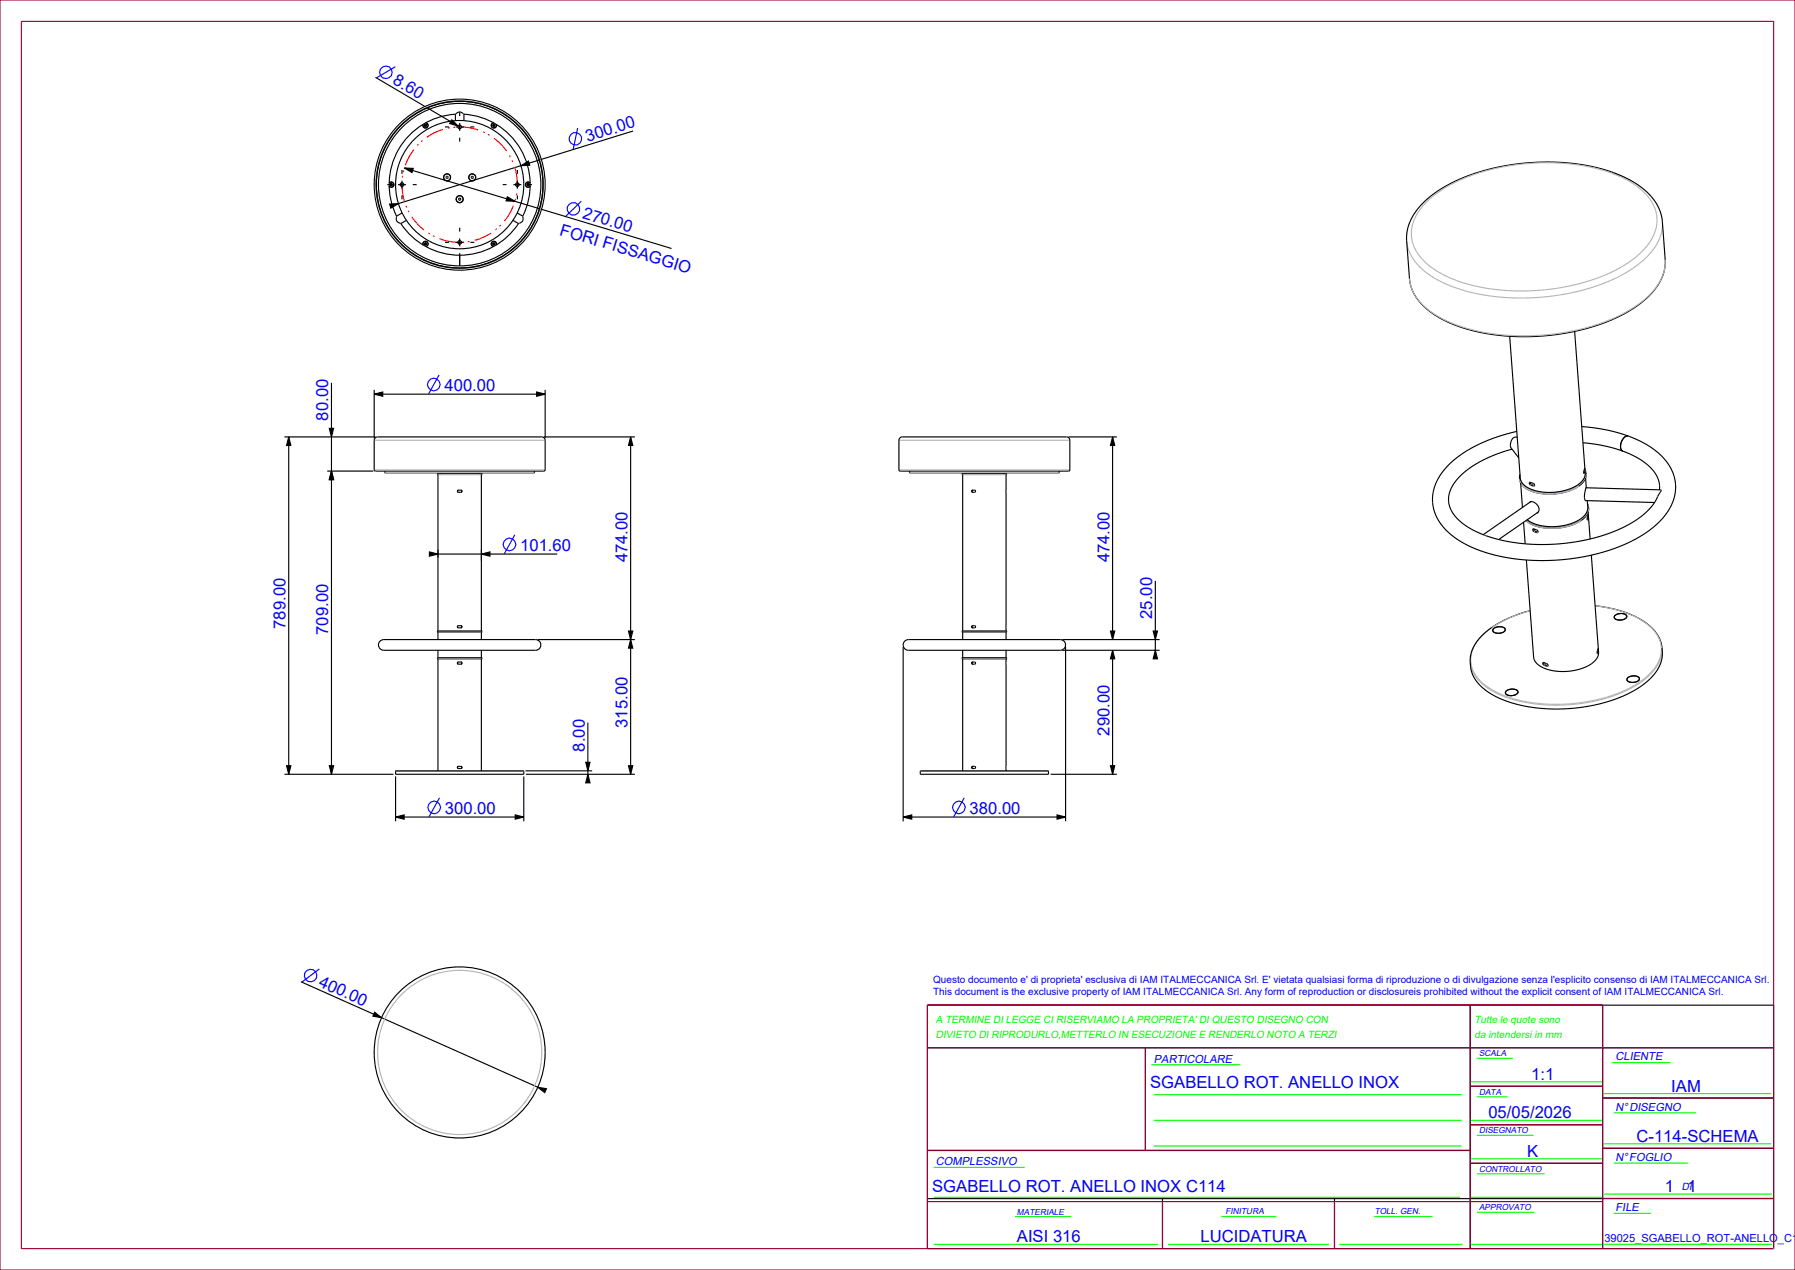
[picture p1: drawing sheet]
<svg xmlns="http://www.w3.org/2000/svg" width="420mm" height="297mm" viewBox="0 0 420 297" stroke-linecap="round" stroke-linejoin="round" font-family="sans-serif">
<g fill="none" stroke="#00f" stroke-width=".26">
<path d="M92.5 15.6l-4.4 2.6M135.2 29.9l-1.1 5.1M136 47.1l-3.7 3.5M102.8 87.7l-2.5 4.5M120.5 125.1l-2.5 4.5M102.8 186.6l-2.5 4.5M225.6 186.6l-2.5 4.5M74.7 226.6l-4.1 3.1"/>
<circle cx="90.3" cy="16.9" r="1.47"/>
<circle cx="134.6" cy="32.5" r="1.47"/>
<circle cx="134.1" cy="48.8" r="1.47"/>
<circle cx="101.5" cy="89.9" r="1.47"/>
<circle cx="119.2" cy="127.3" r="1.47"/>
<circle cx="101.6" cy="188.8" r="1.47"/>
<circle cx="224.3" cy="188.8" r="1.47"/>
<circle cx="72.6" cy="228.1" r="1.47"/>
</g>
<g fill="#000">
<path d="M94.6 39.3l2.1 .1-.3 .9zM105.7 28l1.5 1.5-2-.6zM121.9 38.8l1.7-1.1 .3 .9zM91.2 47.7l2-.1-1.7 1.1zM118.7 46l1.8 1.1-2.1-.1zM87.6 92.2l2-.5v1zM125.6 91.7l2 .5-2 .5zM67.6 102.2l.5 2h-1zM77.6 110.2l.5 2h-1zM77.1 100.2h1l-.5 2zM147.6 102.2l.5 2h-1zM260.3 102.2l.5 2h-1z"/>
<path d="M100.5 129.1l2 .5-2 .5zM112.6 129.6l2-.5v1zM147.1 147.6h1l-.5 2zM147.6 149.6l.5 2h-1zM259.8 147.6h1l-.5 2zM260.3 152.1l.5 2h-1zM269.8 147.6h1l-.5 2zM270.3 152.1l.5 2h-1zM67.1 179.1h1l-.5 2zM77.1 179.1h1l-.5 2zM92.6 191.1l2-.5v1zM120.6 190.6l2 .5-2 .5z"/>
<path d="M137.6 181.1l.5 2h-1zM137.1 178.3h1l-.5 2zM147.1 179.1h1l-.5 2zM211.3 191.1l2-.5v1zM247.3 190.6l2 .5-2 .5zM259.8 179.1h1l-.5 2zM87.7 236.7l1.6 1.3-2-.4zM125.8 254.3l2.1 .3-.4 .9z"/>
</g>
<g fill="none" stroke="#000" stroke-width=".26">
<path d="M87.9 18.1l19.3 11.4M94.6 39.3l2.1 .1-.3 .9zM94.6 39.3l62.5 18.8M99 29.1l.1 .7M99.4 29.1l.4 .2-.1 .2-.4-.2zM99.6 28.7l.5 .5zM100.1 29.2a.6 .6 0 0 1-.2 .6 .6 .6 0 0 1-.8 0M100.2 29.2a.62 .62 0 0 1-.3 .7 .62 .62 0 0 1-.8-.1M105.7 28l1.5 1.5-2-.6zM114.9 29.2a.62 .62 0 0 0 .3 .7 .62 .62 0 0 0 .8-.1M115 29.2a.6 .6 0 0 0 .3 .6 .6 .6 0 0 0 .7 0M115.4 29.1h.3v.4h-.3z"/>
<path d="M115.5 28.7l-.6 .5M115.5 28.7l-.5 .5M116.1 29.1l-.1 .7zM121.9 38.8l1.7-1.1 .3 .9zM148.1 30.6l-55.1 17.1M91.1 43.5a.61 .61 0 0 0 .9 .1 .61 .61 0 0 0 0-.9 .61 .61 0 0 0-.9 .1 .62 .62 0 0 1 .9-.1 .62 .62 0 0 1 0 .9 .62 .62 0 0 1-.9 0M91.2 47.7l2-.1-1.7 1.1zM91.4 43h.3v.4l-.4-.2zM99.4 56.8l.4 .2-.1 .2-.4-.2zM99.9 56.5a.6 .6 0 0 0-.8 .1 .6 .6 0 0 0-.1 .7M99.9 56.5l.3 .7M99.9 56.5a.62 .62 0 0 0-.8 .1 .62 .62 0 0 0-.1 .7"/>
<path d="M100.1 57.2l-.5 .4M100.2 57.2l-.6 .5M104.5 41.2h.3l.1 .3-.1 .2h-.3l-.2-.2zM107.4 46.3h.3l.1 .3-.1 .2h-.3l-.1-.2zM107.5 59.7v2.5M110.4 41.2h.2l.2 .3-.2 .2h-.2l-.2-.2zM114.9 57.2l.6 .5M115 57.2l.5 .4M115.2 56.5a.62 .62 0 0 1 .8 .1 .62 .62 0 0 1 .1 .7M115.2 56.5l-.3 .7M115.3 56.5a.6 .6 0 0 1 .7 .1 .6 .6 0 0 1 .1 .7M115.4 56.8h.3v.4h-.3z"/>
<path d="M118.7 46l1.8 1.1-2.1-.1zM123.4 42.6a.62 .62 0 0 0-.5 .6 .62 .62 0 0 0 .5 .6M123.4 42.6l.7 .2zM123.4 43h.3v.4h-.3zM124.1 43.6l-.7 .2M124.1 43.5l-.7 .3M389 51.8a12.3 12.3 0 0 0-6.7-9.2 41.8 41.8 0 0 0-22.9-4.7l-4.1 .4-3.6 .5-3.9 .9-3.7 1.2a25.8 25.8 0 0 0-13.3 9.3 10.1 10.1 0 0 0-1.7 6.1M107.5 60.7h.1M389.6 60.7a12 12 0 0 1-5.3 9.9 42.9 42.9 0 0 1-22.5 7.9l-5.1 .2-4.5-.1-4.7-.6-4.1-1a20.9 20.9 0 0 1-12.2-7.8 9 9 0 0 1-1.4-4.1M77.6 89.5v91.6M87.6 92.2l2-.5v1zM87.6 91.2v11.3"/>
<path d="M87.6 92.2h40M125.6 91.7l2 .5-2 .5zM127.6 91.2v11.3M66.6 102.2h21.3M67.6 102.2l.5 2h-1zM67.6 102.2v78.9M76.6 110.2h10.8M77.1 100.2h1l-.5 2zM77.6 110.2l.5 2h-1zM87.6 103a.8 .8 0 0 1 .8-.8h38.4a.8 .8 0 0 1 .8 .8M87.6 109.9l.3 .3h39.4l.3-.3M90.1 110.5h35"/>
<path d="M102.4 110.9v.1M102.4 110.7v.1M102.4 110.7l10.4 .1M103.2 110.6l-.1 .1h8.9l-.1-.1M107.3 114.6l-.3 .3 .3 .2M107.3 115.1h.1M107.3 115.1h.5M107.3 114.6h.5M107.3 114.6h.1M107.8 114.6l.3 .3-.3 .2M112.8 110.9l-10.4 .1M127.3 102.2h21.3"/>
<path d="M147.6 102.2l.5 2h-1zM147.6 102.2v78.9M210.3 103a.8 .8 0 0 1 .8-.8h38.4a.8 .8 0 0 1 .8 .8M210.3 109.9l.3 .3h39.4l.3-.3M212.8 110.5v.1M212.8 110.6h.1M212.9 110.6h34.9M225.1 110.9v.1M225.2 110.7h-.1M225.2 111h10.3M225.2 110.7h10.3M225.9 110.6l-.1 .1h9l-.1-.1"/>
<path d="M227.4 114.7l.7-.1 .1 .4-.1 .1h-.6zM227.7 114.6l-.2 .3 .2 .2M235.4 114.6v.5M235.4 114.6h.1M235.4 115.1h.1M235.5 111h.1M235.5 110.7v.1M247.8 110.6h.1M247.8 110.5v.1M250 102.2h11.3M260.3 102.2l.5 2h-1zM260.3 102.2v47.4"/>
<path d="M355.7 110.9l-.2 .9M357.9 112.8l1 .3 .1 .5-.2 .1-.7-.3zM358.1 112.8l.2 .5 .8 .3M370.8 109.5v.7l-.2 .5zM370.9 109.8l.2 .9M371.1 110.9a4.3 4.3 0 0 1-3.3 3.6l-1.8 .6-2 .4-1.9 .1-2-.2a5.2 5.2 0 0 1-4.5-3.1v-.2M371.4 117.8l.3 .9M371.7 118.9a4.3 4.3 0 0 1-3.3 3.6l-1.8 .7-2 .3-1.9 .1-2-.2a7.3 7.3 0 0 1-3.7-1.6M379.7 105.5h.1M381 102h-.5l-.4 .3-.7 1.1-.2 1.3 .2 .5 .3 .3M381 102h.1M381 102h-.4l-.5 .2-.7 1.2-.2 1.3 .2 .5 .3 .3"/>
<path d="M100.5 129.1l2 .5-2 .5zM102.2 129.6h28.2M102.5 128.6v1.8M112.6 129.6l2-.5v1zM112.6 128.6v2.5M270.3 135.8v16.5M358.7 123.7l1 .3 .1 .5-.2 .1-.7-.3zM358.9 123.7l.2 .5 .8 .2M371.6 120.4v.7l-.2 .5zM102.4 147.8h.1M102.4 154h10.4M102.4 147.6h.1"/>
<path d="M102.4 147.6h10.4M102.4 153.8v.1M102.4 153.8l10.4 .1M107.3 146.3l-.3 .3 .3 .2M107.3 146.8h.1M107.3 154.8l-.3 .3 .3 .2M107.3 155.3h.5M107.3 154.8h.5M107.3 146.8h.5M107.3 146.3h.5M107.3 146.3h.1M107.8 146.3l.3 .3-.3 .2"/>
<path d="M107.8 154.8l.3 .3-.3 .2M112.8 147.8h-10.4M125.8 149.6h22.8M147.1 147.6h1l-.5 2zM147.6 149.6l.5 2h-1zM211.3 151.3v40.8M212.6 152.1h.1M212.6 149.6l-.9 .3-.4 .9 .4 .9 .9 .4M225.1 147.8h.1M225.1 154v.1M225.1 154.1h.1M225.2 147.6h-.1"/>
<path d="M225.2 153.8h-.1M225.2 154.1h10.3M225.2 153.8h10.3M225.2 147.8h10.3M225.2 147.6h10.3M227.4 154.9l.7-.1 .1 .4-.1 .1h-.6zM227.4 146.4l.7-.1 .1 .4-.1 .1h-.6zM227.7 154.8l-.2 .3 .2 .2M227.7 146.3l-.2 .3 .2 .2M235.4 146.3v.5M235.4 154.8v.5M235.4 155.3h.1"/>
<path d="M235.4 154.8h.1M235.4 146.8h.1M235.4 146.3h.1M235.5 147.8h.1M235.5 147.6h.1M235.5 154.1h.1M235.5 153.8v.1M235.5 154v.1M248.6 149.6h22.7M248.6 152.1h22.7M249.3 151.3v40.8M259.8 147.6h1l-.5 2z"/>
<path d="M260.3 152.1l.5 2h-1zM260.3 152.1v29M269.8 147.6h1l-.5 2zM270.3 152.1l.5 2h-1zM358 142.8l-3 .9-2.5 1.1a14.4 14.4 0 0 0-8.2 7.7l-.3 2.4M361 155l1 .2 .2 .5-.2 .1-.8-.3zM361.2 154.9l.2 .5 .8 .3M373.2 141.7l4.6 .8a16.1 16.1 0 0 1 10.1 6.1l.7 1.3 .3 1.6M373.9 151.7l.1 .6-.2 .6zM67.1 179.1h1l-.5 2zM77.1 179.1h1l-.5 2zM107.3 179.2l-.3 .3 .3 .2"/>
<path d="M107.3 179.7h.5M107.3 179.2h.5M107.8 179.2l.3 .3-.3 .2M137.1 178.3h1l-.5 2zM137.6 169v12.3M147.1 179.1h1l-.5 2zM227.4 179.3l.7-.1 .1 .4-.7 .1zM227.7 179.2l-.2 .3 .2 .2M235.4 179.2v.5M235.4 179.7h.1M235.4 179.2h.1M259.8 179.1h1l-.5 2z"/>
<path d="M66.6 181.1h25.5M92.6 191.1l2-.5v1zM92.6 180.4h30M92.6 191.1h30M92.6 181.6v10.5M120.6 190.6l2 .5-2 .5zM122.6 181.6v10.5M123 180.3h15.6M123.1 181.1h25.5M137.6 181.1l.5 2h-1zM211.3 191.1l2-.5v1zM211.3 191.1h38"/>
<path d="M215.3 180.4h30M245.8 181.1h15.5M247.3 190.6l2 .5-2 .5zM70.4 229.6l55.7 24.8M87.7 236.7l1.6 1.3-2-.4zM217 235.1h198v56.9h-198zM344 235.1v56.9M375 235.1v56.9M125.8 254.3l2.1 .3-.4 .9zM217 245.1h198M268 245.1v24M344 254.1h31"/>
<path d="M375 256.8h40M217 269.1h127M344 272.1h31M344 263.1h31M375 268.6h40M217 280.3h198M272 280.3v11.7M312.2 280.3v11.7"/>
<circle cx="99.6" cy="29.3" r=".24"/>
<circle cx="99.6" cy="29.3" r=".2"/>
<circle cx="115.6" cy="29.3" r=".2"/>
<circle cx="115.6" cy="29.3" r=".24"/>
<circle cx="91.6" cy="43.2" r=".24"/>
<circle cx="91.6" cy="43.2" r=".2"/>
<circle cx="99.6" cy="57" r=".24"/>
<circle cx="99.6" cy="57" r=".2"/>
<circle cx="104.6" cy="41.5" r=".8"/>
<circle cx="104.6" cy="41.5" r=".83"/>
<circle cx="107.6" cy="43.2" r="20"/>
<circle cx="107.6" cy="43.2" r="19.5"/>
<circle cx="107.6" cy="46.6" r=".8"/>
<circle cx="107.6" cy="46.6" r=".83"/>
<circle cx="110.5" cy="41.5" r=".83"/>
<circle cx="115.6" cy="57" r=".2"/>
<circle cx="115.6" cy="57" r=".24"/>
<circle cx="123.6" cy="43.2" r=".2"/>
<circle cx="123.6" cy="43.2" r=".24"/>
<circle cx="107.6" cy="246.1" r="20"/>
</g>
<g fill="none" stroke="#9c0037" stroke-width=".26">
<path d="M0 0h420v297h-420zM5 5h410v287h-410zM344 235v57M217 245h198M268 245v24M344 254h31M375 256.8h40M217 269h127M344 272h31M344 263h31M375 268.5h40M217 281h158"/>
<path d="M217 292v-57h158v57M272 281v11M312.2 281v11M375 280.3h40"/>
</g>
<g fill="none" stroke="#0f0" stroke-width=".26">
<path d="M269.4 249h20.8M270 256h72M344 253h31M345.6 256.5h7.2M345.6 247.5h8.4M375.3 255.8h39.2M377.2 248.5h13.6M218.5 273h21.3M218.5 280h123.1M270 268h72M270 262h72M344 280h31"/>
<path d="M344 271h31M344 262h31M345.6 274.5h15.8M345.6 265.5h13.2M375.3 267.5h39.2M375.3 279.2h39.3M377.6 272h17.3M377.6 260.3h19.3M218.5 291h52.4M237.5 284.5h13.2M273.3 291h37.7M285.8 284.5h12.9"/>
<path d="M313.4 291h28.8M321.5 284.5h13.7M344 291h31M345.6 283.5h13.4M375.3 291h39.3M377.6 283.8h8.7"/>
</g>
<g fill="none" stroke="#b5b5b5" stroke-width=".26">
<path d="M333.8 47.3a35.5 35.5 0 0 1 18.7-8.4l5.8-.7 5.9-.1 5.7 .6 5.6 1.3a19.1 19.1 0 0 1 11 7.3 8.8 8.8 0 0 1-1.6 10.8 32.3 32.3 0 0 1-17 8.6l-6.8 1.1-6.4 .2-6.2-.5-3.1-.6-3-.7a19.1 19.1 0 0 1-11-7.4 8.8 8.8 0 0 1 1.7-10.8zM389 51.8a11.4 11.4 0 0 1-4.7 9.3 41.2 41.2 0 0 1-21.5 8.2l-5.1 .4-5.1-.1-4.9-.5-4.2-.9a22.2 22.2 0 0 1-12.7-7.4 8.9 8.9 0 0 1-1.7-4.5M107.5 60.6h.1M389.6 60.7a11.4 11.4 0 0 1-4.7 9.2 41.2 41.2 0 0 1-21.5 8.2l-5.1 .4h-4.6l-4.9-.5-4.6-1a22.2 22.2 0 0 1-12.7-7.4 8.9 8.9 0 0 1-1.7-4.5M87.6 109.9h40M87.6 103h40M90.1 110.5h35M102.4 110.9h10.4M102.4 110.8h10.4M210.3 109.9h40M210.3 103h40M212.8 110.5h35"/>
<path d="M225.1 110.9h10.4M225.1 110.8h10.4M355.5 111.8a4.3 4.3 0 0 0 3.9 3.1l2.4 .4 2.8-.1 2.7-.7 2.1-1M355.6 112.1v.1M355.7 111a2.85 2.85 0 0 0 2 3.3l2.9 .8 3 .1 3.1-.6 2.6-1.2M358.3 113.3l-.2 .1M358.9 113.5l-.1 .2M370.6 110.7h.1M370.8 110.2h-.2M370.9 109.9l.2 .8-.3 1-.6 .9-.9 .8M371.1 110.7h.1M371.1 110.7l-.1 .7-.3 .7-1.3 1.4"/>
<path d="M371.1 110.9l-.2 1-.7 1.1-1.1 .9-1.4 .7-1.7 .5-2.1 .4h-2l-1.8-.2a5.1 5.1 0 0 1-4.5-3M371.1 110.9h.1M371.5 117.9l.1 1.1-.4 1.1-.9 1.1-1.5 .8-1.7 .7-2.2 .4-2.2 .1-2-.2a7.6 7.6 0 0 1-3.4-1.4M371.7 118.7l-.2 1-.6 1-1.1 .9-1.4 .7-1.7 .6-2 .3-2 .1-1.8-.2a7.8 7.8 0 0 1-3.7-1.5M371.7 118.7h.1M371.7 118.9l-.2 1-.7 1.1-1.1 .9-1.4 .7-1.8 .5-2 .4h-2l-1.8-.2a7.3 7.3 0 0 1-3.6-1.6M371.7 118.9h.1M359.2 124.2l-.3 .1M359.8 124.4l-.2 .2M371.4 121.5l.1 .1M371.6 121.1h-.2M102.4 154h10.4"/>
<path d="M102.4 153.9h10.4M102.4 147.8h10.4M102.4 147.6h10.4M225.1 154h10.4M225.1 153.9h10.4M225.1 147.8h10.4M225.1 147.6h10.4M361.5 155.5l-.2 .1M362.1 155.7l-.2 .1M373.2 141.7l4.6 .8a15.8 15.8 0 0 1 10 6.1 7 7 0 0 1-1.6 8.8 28.4 28.4 0 0 1-16.2 6.9l-3.6 .3-3.9 .1-3.8-.4-3.6-.6a15.8 15.8 0 0 1-10.1-6.2 7 7 0 0 1 1.7-8.7 24.7 24.7 0 0 1 11.3-6M373.7 152.8h.1M374 152.4h-.3"/>
<path d="M388.9 151.5a9.1 9.1 0 0 1-4.5 7.7 36 36 0 0 1-21.5 5.7l-3.8-.3-4.1-.7a15.9 15.9 0 0 1-10.1-6.2l-.6-1.3-.3-1.5M92.6 180.4h30M215.3 180.4h30"/>
<circle cx="107.6" cy="43.2" r="19.7"/>
<circle cx="107.6" cy="246.1" r="19.2"/>
</g>
<path d="M121.1 43.2a13.5 13.5 0 0 0-19.9-11.9 13.5 13.5 0 0 0-1.2 23.1 13.5 13.5 0 0 0 21-9.7l.1-1.5" fill="none" stroke="#f00" stroke-width=".26" stroke-dasharray="4.2 1.3 .4 .8 .4 1.3" stroke-linecap="butt"/>
<circle cx="415" cy="292" r=".06" fill="none" stroke="#59b8ff" stroke-width=".26"/>
<!-- layer: 02___PRT_ALL_AXES -->
<g fill="none" stroke="#000" stroke-width=".26">
<path d="M106.6 26.7l1-.5 1 .5M106.6 26.7a16.5 16.5 0 0 0-13.8 23.9M106.6 26.7v1.5M108.6 26.7a16.5 16.5 0 0 1 13.7 23.9M108.6 26.7v1.5M92.8 50.6v1.1l1 .6M93.8 52.3h.1M93.8 52.3a16.5 16.5 0 0 0 27.5 0M94.1 49.8l-1.3 .8M95.1 51.5l-1.3 .8M120 51.5l1.3 .8M121 49.8l1.3 .8"/>
<path d="M122.3 50.6h.1M122.3 50.6v1.1l-1 .6M329.1 56.3l.7 8.8M389 51.8l.6 8.9M368.4 77.5l2.5 33.1a4.2 4.2 0 0 1-3.2 3.6l-1.8 .6-2 .3-1.8 .1-1.9-.2a5 5 0 0 1-4.5-3l-2.5-33.4M370.1 99.8l5.7 .7 5.2 1.5M87.6 103v6.9M90.1 110.2v.3M102.4 110.8v.1M102.5 111v36.6M103.1 110.7h.1M112 110.7h.1"/>
<path d="M112.6 111v36.6M112.8 110.8v.1M125.1 110.2v.3M127.6 103v6.9M210.3 103v6.9M212.8 110.2v.3M225.1 110.8v.1M225.2 111v36.6M225.8 110.7h.1M234.8 110.7h.1M235.4 111v3.6M235.4 115.1v31.2"/>
<path d="M235.5 110.8v.1M247.8 110.2v.3M250.3 103v6.9M353.8 105l-5.5 2-2.3 1.2-2.3 1.4a9.5 9.5 0 0 0-4.8 7.4 8.6 8.6 0 0 0 5.1 6.6l4.1 1.8 4.9 1.3 5.6 .6 5.5-.1 5.4-.6 5.5-1.4 4.5-1.7 4-2.3a17.8 17.8 0 0 0 5.1-6.3l-.1-.3-17.4-.5M354.9 100.9l-4.2 1.1a25.5 25.5 0 0 0-13.8 9.3 9.9 9.9 0 0 0 2.4 13.5 31.3 31.3 0 0 0 17.9 6.2l4.9 .1 5-.4 4.9-.8 4.6-1.3a25.3 25.3 0 0 0 13.8-9.2 9.9 9.9 0 0 0-2.4-13.5 22.3 22.3 0 0 0-7-3.9M355 102.3h-.6l-.5 .3-.4 .7-.1 1 .1 .4 1.9 2.4M355.5 111.8l.1 .3M355.8 112.9l.4 5.8M357.9 117.5l.3-.2 .5 .1 1.1 .8 .3 1.1-.2 .5-.3 .2M358.1 117.3v.1M358.2 117.3l-11.1 7.7M359.8 119.8l-.1 .1"/>
<path d="M359.9 119.8l-9.2 6.4M370.4 103.5l4.8 .7 4.5 1.3M371 117.1l16.1 .4M371 111.8l.2 2.3M371.1 110.7v.2M371.1 114l-.4 2.1 .1 .8 .3 .2M371.1 114h.1M371.4 117.1l.1 1.5a4.2 4.2 0 0 1-3.2 3.6l-1.8 .6-2 .3-1.8 .1-1.9-.2a7.5 7.5 0 0 1-3.5-1.5M371.6 119.8l.5 6.2M371.7 118.7v.2M379.7 105.5l2.6 1.1a9.8 9.8 0 0 1 6 6.6v1.3M356.5 122.1l.4 5.1"/>
<path d="M372.3 129.8l1.7 22.7a4.2 4.2 0 0 1-3.1 3.5l-1.6 .6-2 .4h-2.1l-1.9-.2a5 5 0 0 1-4.4-2.9l-1.8-22.9M89.1 149.8l.7-.2h35.5a1.25 1.25 0 0 1 1.3 1.2 1.25 1.25 0 0 1-1.3 1.3h-35.5a1.25 1.25 0 0 1-1.2-.9 1.25 1.25 0 0 1 .5-1.4zM102.4 147.6v.2M102.4 153.9v.1M102.5 147.8v1.8M102.5 152.1v1.7M102.5 154.1v26.2M112.6 147.8v1.8M112.6 152.1v1.7M112.6 154.1v26.2M112.8 147.6v.2M112.8 153.9v.1"/>
<path d="M212.6 149.6h35.5a1.25 1.25 0 0 1 1.2 1.2 1.25 1.25 0 0 1-1.2 1.3h-35.5M225.1 147.6v.2M225.1 153.9v.1M225.2 147.8v1.8M225.2 152.1v1.7M225.2 154.1v26.2M235.4 146.8v.8M235.4 147.8v1.8M235.4 152.1v1.7M235.4 154.1v.7M235.4 155.3v23.9M235.5 147.6v.2"/>
<path d="M235.5 153.9v.1M349.3 147.4v.2M349.3 147.6h.1M352.2 147.2a1.79 1.79 0 0 1-2.9 .2M352.2 147.2a1.79 1.79 0 0 0-2.9 .2M352.2 147.2v.2M352.2 147.2l-.5-.5-1-.1-1 .3-.4 .5M352.2 147.2h.1M352.2 147.2l-.4 .6-1 .3-1.1-.1-.4-.6M377.7 144.3v.2M377.7 144.5h.1M380.6 144.1a1.79 1.79 0 0 1-2.9 .2"/>
<path d="M380.6 144.1a1.79 1.79 0 0 0-2.9 .2M380.6 144.1v.2M380.7 144.1l-.5-.5-1.1-.1-1 .3-.4 .6M380.7 144.1h.1M380.7 144.1l-.5 .6-1 .3-1-.1-.5-.5M380.7 158.9a1.88 1.88 0 0 0 2.6 .3M380.7 158.9v.2M380.7 159.1h.1M381 158.4l-.3 .6 .5 .5 1 .1 1.1-.4M381 158.4l.7-.3h.9l.7 .2 .3 .4M381 158.4l1-.3a1.34 1.34 0 0 1 1.6 .6M381 158.4l-.3 .5"/>
<path d="M383.6 158.7l-.3 .5M383.6 158.7v.1M388.9 151.5l.1 1a9.4 9.4 0 0 1-4.8 7.8l-3 1.8-3.1 1.4-4 1.1-4.2 .8-4.3 .4-3.9-.1-4.1-.4-3.8-.9a14.4 14.4 0 0 1-9-6.2l-.6-1.6-.2-1.7M235.4 179.7v.6M352.3 162a1.88 1.88 0 0 0 2.5 .3M352.3 162v.2M352.3 162.1v.1M352.6 161.5l-.4 .6 .6 .5 1 .1 1.1-.4M352.6 161.5l.7-.3h.9l.7 .2 .3 .4M352.6 161.5l1-.3a1.34 1.34 0 0 1 1.6 .6M352.6 161.5l-.3 .5M355.2 161.8l-.4 .5"/>
<path d="M355.2 161.8v.1M355.2 161.8h.1M355.2 161.8l-.3 .5M92.6 180.4v.7h30v-.7M215.3 180.4v.7h30v-.7"/>
<circle cx="107.6" cy="29.7" r=".43"/>
<circle cx="94.1" cy="43.2" r=".43"/>
<circle cx="107.6" cy="43.2" r="19"/>
<circle cx="107.6" cy="43.2" r="19.5"/>
<circle cx="107.6" cy="43.2" r="15"/>
<circle cx="107.6" cy="56.7" r=".43"/>
<circle cx="121.1" cy="43.2" r=".43"/>
</g>
<g fill="none" stroke="#000" stroke-width=".26" stroke-dasharray="1.6 1.6 4.8 1.6" stroke-dashoffset=".7" stroke-linecap="butt">
<path d="M107.6 29.7v3.4M107.6 29.7v-3.4M107.6 29.7h-3.5M107.6 29.7h3.4M94.1 43.2v3.4M94.1 43.2v-3.4M94.1 43.2h-3.5M94.1 43.2h3.4M107.6 56.7h-3.5M107.6 56.7h3.4M107.6 56.7v3.4M107.6 56.7v-3.4"/>
<path d="M121.1 43.2h-3.5M121.1 43.2h3.4M121.1 43.2v3.4M121.1 43.2v-3.4"/>
</g>
<g font-size="3.9" fill="#00f">
<text x="91.7" y="19.5" transform="rotate(30 91.7 19.5)">8.60</text>
<text x="137.5" y="33.1" transform="rotate(-17 137.5 33.1)">300.00</text>
<text x="136.1" y="51" transform="rotate(17 136.1 51)">270.00</text>
<text x="130.8" y="54.9" transform="rotate(17 130.8 54.9)">FORI FISSAGGIO</text>
<text x="104" y="91.4">400.00</text>
<text x="76.8" y="98.4" transform="rotate(-90 76.8 98.4)">80.00</text>
<text x="121.7" y="128.8">101.60</text>
<text x="146.8" y="131.5" transform="rotate(-90 146.8 131.5)">474.00</text>
<text x="259.6" y="131.5" transform="rotate(-90 259.6 131.5)">474.00</text>
<text x="66.8" y="147.1" transform="rotate(-90 66.8 147.1)">789.00</text>
<text x="76.8" y="148.5" transform="rotate(-90 76.8 148.5)">709.00</text>
<text x="269.6" y="144.7" transform="rotate(-90 269.6 144.7)">25.00</text>
<text x="146.8" y="170.2" transform="rotate(-90 146.8 170.2)">315.00</text>
<text x="259.6" y="172" transform="rotate(-90 259.6 172)">290.00</text>
<text x="136.8" y="175.8" transform="rotate(-90 136.8 175.8)">8.00</text>
<text x="104.1" y="190.3">300.00</text>
<text x="226.9" y="190.3">380.00</text>
<text x="74.3" y="230.5" transform="rotate(24 74.3 230.5)">400.00</text>
<text x="269.1" y="254.4">SGABELLO ROT. ANELLO INOX</text>
<text x="358.3" y="252.6">1:1</text>
<text x="391.1" y="255.3">IAM</text>
<text x="348.2" y="261.6">05/05/2026</text>
<text x="382.9" y="267.1">C-114-SCHEMA</text>
<text x="357.3" y="270.6">K</text>
<text x="218.1" y="278.8">SGABELLO ROT. ANELLO INOX C114</text>
<text x="389.6" y="278.8">1</text>
<text x="394.8" y="278.8">1</text>
<text x="237.9" y="290.5">AISI 316</text>
<text x="280.9" y="290.5">LUCIDATURA</text>
</g>
<g font-size="2.6" fill="#00f">
<text x="270" y="248.5">PARTICOLARE</text>
<text x="378" y="248">CLIENTE</text>
<text x="378" y="259.7">N°DISEGNO</text>
<text x="219" y="272.5">COMPLESSIVO</text>
<text x="378" y="271.5">N°FOGLIO</text>
<text x="378" y="283.2">FILE</text>
<text x="375.4" y="290.5">39025_SGABELLO_ROT-ANELLO_C11</text>
</g>
<g font-size="2.4" fill="#0f0">
<text x="219" y="239.3">A TERMINE DI LEGGE CI RISERVIAMO LA PROPRIETA' DI QUESTO DISEGNO CON</text>
<text x="345" y="239.3">Tutte le quote sono</text>
<text x="219" y="242.8">DIVIETO DI RIPRODURLO,METTERLO IN ESECUZIONE E RENDERLO NOTO A TERZI</text>
<text x="345" y="242.8">da intendersi in mm</text>
</g>
<text font-size="2.4" fill="#00f" x="393.6" y="278.3">DI</text>
<g font-size="2.3" fill="#00f">
<text x="218.3" y="230">Questo documento e' di proprieta' esclusiva di IAM ITALMECCANICA Srl. E' vietata qualsiasi forma di riproduzione o di divulgazione senza l'esplicito consenso di IAM ITALMECCANICA Srl.</text>
<text x="218.3" y="232.7">This document is the exclusive property of IAM ITALMECCANICA Srl. Any form of reproduction or disclosureis prohibited without the explicit consent of IAM ITALMECCANICA Srl.</text>
</g>
<g font-size="2" fill="#00f">
<text x="346.1" y="247">SCALA</text>
<text x="346.1" y="256">DATA</text>
<text x="346.1" y="265">DISEGNATO</text>
<text x="346.1" y="274">CONTROLLATO</text>
<text x="237.9" y="284">MATERIALE</text>
<text x="286.7" y="284">FINITURA</text>
<text x="321.7" y="284">TOLL. GEN.</text>
<text x="346.1" y="283">APPROVATO</text>
</g>
</svg>
